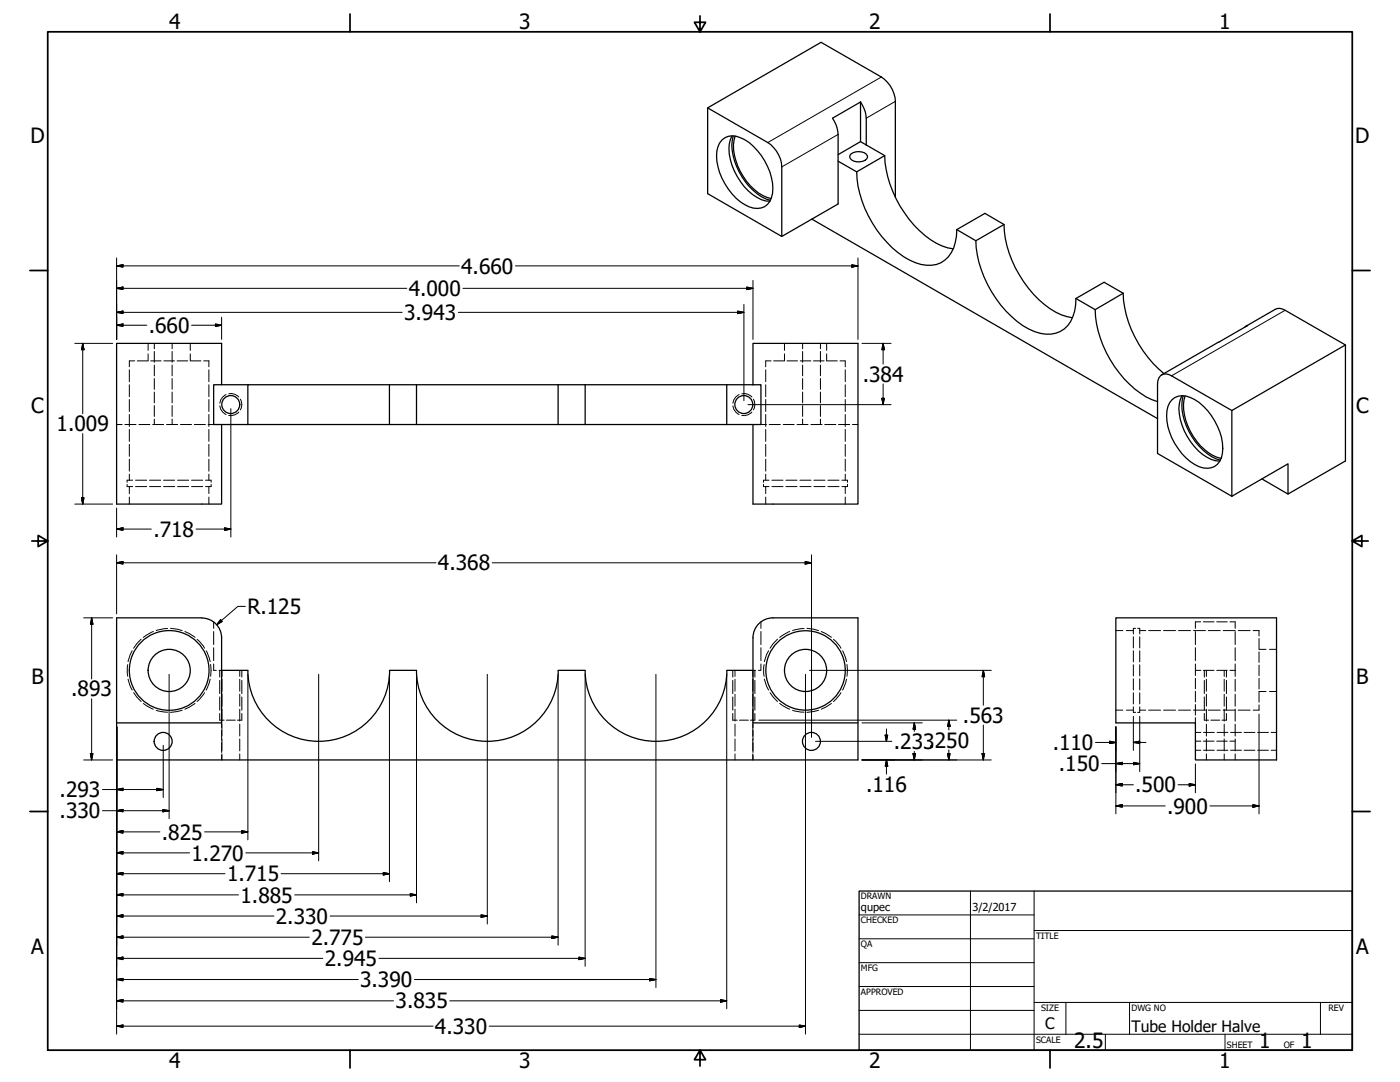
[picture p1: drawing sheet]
<svg xmlns="http://www.w3.org/2000/svg" width="559mm" height="432mm" viewBox="0 0 559 432" stroke-linecap="round" stroke-linejoin="round" font-family="sans-serif">
<!-- layer: Visible (ANSI) -->
<g fill="none" stroke="#000" stroke-width=".51">
<path d="M282.4 43.1l24.1 13.8M288.2 55.9a7.2 7.2 0 0 1 9-.1 24.3 24.3 0 0 1 11.2 21.4 6.3 6.3 0 0 1-9.4 5.4 23.9 23.9 0 0 1-12.9-22.3l1.1-3.2zM292.2 54.2a14.7 14.7 0 0 0 0 11.8 22 22 0 0 0 13.4 14.2l1.7 .1M292.7 54.2a22.1 22.1 0 0 0 4.9 18.5 18.8 18.8 0 0 0 9.9 7.2M293.4 54.3a20.4 20.4 0 0 0 4.6 18.1 17.2 17.2 0 0 0 9.8 6.8M334.5 53.7v27.7l-22.5 13-29.6-17.1v-34.2l45.3-26.2 24.1 13.8a12.3 12.3 0 0 1 5.6 9.7v38.3M343.5 40.7v15.8M345.8 57.8l-2.3-1.3-9 5.2M345.8 47.2v10.6M345.8 57.8l7.3 4.3M312 66.6v27.8M334.5 64.3l7.4 4.3"/>
<path d="M339.8 61.3a4.9 4.9 0 0 1 6.4 .9 2.07 2.07 0 0 1-1.9 2.2 3.9 3.9 0 0 1-5.1-1.8zM341.9 68.6a43.6 43.6 0 0 0 21.2 35.2 13.9 13.9 0 0 0 12.5 1 13 13 0 0 0 6.2-10.6l.1-2.6M353.1 62.1a43.9 43.9 0 0 0 20.7 35l4.5 1.8 2.2 .4M353.1 62.1l-11.2 6.5M324 87.4l138 79.7M381.9 91.6l7.6 4.5M389.5 96.1a44 44 0 0 0 21.2 35.2 13.2 13.2 0 0 0 14.1 0 15.3 15.3 0 0 0 4.7-12.2M400.7 89.6a44.2 44.2 0 0 0 20.7 35l2.3 1.1 4.4 1.1M400.7 89.6l-7.6-4.4-11.2 6.4M400.7 89.6l-11.2 6.5M429.5 119.1l7.6 4.5M448.3 117a45.1 45.1 0 0 0 16.3 32.1"/>
<path d="M448.3 117l-7.6-4.4-11.2 6.5M448.3 117l-11.2 6.6M46.5 137h42v16.5h-3.2v15.9h3.2v31.8h-42zM300.5 137h42v64.2h-42v-31.8h3.2v-15.9h-3.2zM437.1 123.6a44 44 0 0 0 20.4 34.8l4.5 1.9M509 123.4a3.8 3.8 0 0 1 4 .4l24 13.9v46.3l-22.9 13.2v-12.1l-22.4 13M537 137.7l-45.3 26.1v34.3M88.5 153.5h10.4M155.4 153.5h-56.5v15.9M155.4 153.5h145.1M155.4 153.5v15.9M166.2 153.5v15.9"/>
<path d="M222.8 153.5v15.9M233.6 153.5v15.9M290.1 153.5v15.9M467.7 159.6a7.2 7.2 0 0 1 9.1-.2 24.3 24.3 0 0 1 11.1 21.4 6.3 6.3 0 0 1-9.3 5.4 23.7 23.7 0 0 1-12.8-22.2l.4-1.8zM471.8 157.9a14 14 0 0 0 0 11.8 23.2 23.2 0 0 0 11.8 13.7l3.3 .6M472.2 157.9a23.3 23.3 0 0 0 6.5 20.3 18 18 0 0 0 8.4 5.4M473 158a20.7 20.7 0 0 0 4.6 18.1 17.2 17.2 0 0 0 9.8 6.8M88.5 169.4h212M491.7 163.8l-24.1-13.8a3.4 3.4 0 0 0-4-.4 3.4 3.4 0 0 0-1.6 3.6v27.8l29.7 17.1M503.7 191.1l10.4 6.1M80.5 246.6h-34v56.7h296v-56.7h-34M80.6 246.6a7.9 7.9 0 0 1 7.9 7.9v34h-42"/>
<path d="M308.5 246.6a8 8 0 0 0-8 7.9v34h42M445.4 246.6h64.1v56.7h-32.4v-14.8h-31.7zM88.5 267.5l10.4 .1a28.3 28.3 0 0 0 28.3 28.2 28.3 28.3 0 0 0 28.2-28.3l10.8 .1a28.3 28.3 0 0 0 28.3 28.2 28.3 28.3 0 0 0 28.3-28.2M222.8 267.5l10.8 .1a28.3 28.3 0 0 0 28.2 28.2 28.3 28.3 0 0 0 28.3-28.2M290.1 267.5h10.4"/>
<circle cx="92.1" cy="161.4" r="3.6"/>
<circle cx="296.9" cy="161.4" r="3.6"/>
<circle cx="67.5" cy="267.6" r="8.4"/>
<circle cx="67.5" cy="267.6" r="15.9"/>
<circle cx="321.5" cy="267.6" r="15.8"/>
<circle cx="321.5" cy="267.6" r="8.4"/>
<circle cx="65.1" cy="295.9" r="3.6"/>
<circle cx="323.9" cy="295.9" r="3.6"/>
</g>
<!-- layer: Hidden (ANSI) -->
<g fill="none" stroke="#000" stroke-width=".4">
<path d="M59.1 137v2.8M61.6 137v2.2M68.7 137v2.2M75.9 137v2.8M313.1 137v2.8M320.4 137v2.2M327.5 137v2.2M329.9 137v2.8M51.6 147.6v4.7M51.6 153.5v4.8M51.6 159.4v4.8M53.8 144h-2.2v2.4"/>
<path d="M59.1 141.2v2.8h-4.3M60.1 144h4.2M61.6 140.3v4.3M61.6 145.7v4.3M61.6 151.1v4.3M61.6 156.5v4.3M65.4 144h4.3M68.7 140.3v4.3M68.7 145.7v4.3M68.7 151.1v4.3M68.7 156.5v4.3M70.7 144h4.2"/>
<path d="M75.9 141.2v2.8M76 144h4.2M81.3 144h2.1v2.4M83.4 147.6v4.7M83.4 153.5v4.8M83.4 159.4v4.8M305.6 147.6v4.7M305.6 153.5v4.8M305.6 159.4v4.8M307.8 144h-2.2v2.4M308.8 144h4.3M313.1 141.2v2.8"/>
<path d="M314.1 144h4.2M319.4 144h4.3M320.4 140.3v4.3M320.4 145.7v4.3M320.4 151.1v4.3M320.4 156.5v4.3M324.7 144h4.2M327.5 140.3v4.3M327.5 145.7v4.3M327.5 151.1v4.3M327.5 156.5v4.3M329.9 141.2l.1 2.8h4.2"/>
<path d="M335.3 144h2.1v2.4M337.4 147.6v4.7M337.4 153.5v4.8M337.4 159.4v4.8M46.5 169.4h2.3M49.8 169.4h4.5M51.6 165.4v4.8M51.6 171.4v4.7M51.6 177.4v4.7M55.4 169.4h4.4M61 169.4h4.3M61.6 161.9v4.3"/>
<path d="M61.6 167.3v2.1M66.5 169.4h4.4M68.7 161.9v4.3M68.7 167.3v2.1M72 169.4h4.5M77.5 169.4h4.5M83.1 169.4h2.2M83.4 165.4v4.8M83.4 171.4v4.7M83.4 177.4v4.7M303.7 169.4h2.2M305.6 165.4v4.8"/>
<path d="M305.6 171.4v4.7M305.6 177.4v4.7M307 169.4h4.5M312.6 169.4h4.4M318.1 169.4h4.4M320.4 161.9v4.3M320.4 167.3v2.1M323.7 169.4h4.4M327.5 161.9v4.3M327.5 167.3v2.1M329.2 169.4h4.4M334.7 169.4h4.5"/>
<path d="M337.4 165.4v4.8M337.4 171.4v4.7M337.4 177.4v4.7M340.2 169.4h2.3M50.7 193.3v.9h2.3M51.6 183.3v4.7M51.6 189.2v2.4M51.6 194.2v2.8M51.6 198.4v2.8M53 191.6h-2.3v.9M54.1 191.6h4.4M54.1 194.2h4.4"/>
<path d="M59.7 191.6h4.4M59.7 194.2h4.4M65.3 191.6h4.4M65.3 194.2h4.4M70.9 191.6h4.4M70.9 194.2h4.4M76.5 191.6h4.4M76.5 194.2h4.4M82 191.6h2.3v.9M83.4 183.3v4.7M83.4 189.2v2.4M83.4 194.2v2.8"/>
<path d="M83.4 198.4v2.8M84.3 193.3v.9h-2.3M304.7 193.3v.9h2.3M305.6 183.3v4.7M305.6 189.2v2.4M305.6 194.2v2.8M305.6 198.4v2.8M307 191.6h-2.3v.9M308.1 191.6h4.4M308.1 194.2h4.4M313.7 191.6h4.4M313.7 194.2h4.4"/>
<path d="M319.3 191.6h4.4M319.3 194.2h4.4M324.9 191.6h4.4M324.9 194.2h4.4M330.5 191.6h4.4M330.5 194.2h4.4M336 191.6h2.3v.9M337.4 183.3v4.7M337.4 189.2v2.4M337.4 194.2v2.8M337.4 198.4v2.8M338.3 193.3v.9h-2.3"/>
<path d="M52.8 259.7l-.9 1.6-.8 2.7M56.3 255.1l-3 3.6M61.2 252l-4 2.4M66.9 250.8l-4.5 .9M68.1 250.8l4.6 .9M73.8 252l4.1 2.3M78.7 255.1l3 3.6M82.3 259.7l1.6 4.3M85.3 248.2v2.6M85.3 252v5.2M85.3 258.5v5.2M303.7 248.2v2.6"/>
<path d="M303.7 252v5.2M303.7 258.5v5.2M306.8 259.7l-.9 1.6-.8 2.7M310.3 255.1l-3 3.6M315.2 252l-4 2.4M320.9 250.8l-4.5 .9M322.1 250.8l4.6 .9M327.8 252l4.1 2.3M332.7 255.1l3 3.6M336.3 259.7l1.6 4.3M445.4 251.7h2.8M449.6 251.7h2.8"/>
<path d="M452.4 254.1v4.5M452.4 259.7v4.5M453.3 250.8h-.9v2.2M454.1 250.8h.8v2.2M454.9 254.1v4.5M454.9 259.7v4.5M454.9 251.7h2.4M458.5 251.7h4.7M464.4 251.7h4.8M470.4 251.7h4.8M476.4 251.7h4.7M477.1 252v5.2"/>
<path d="M477.1 258.5v5.2M479.3 248.2h-2.2v2.6M480.3 248.2h4.3M482.3 251.7h4.7M485.6 248.2h4.2M488.3 251.7h4.7M490.9 248.2h2.1v2.6M493 252v5.2M493 258.5v5.2M494.2 251.7h4.8M500.2 251.7h2.3v2.1M502.5 254.8v4.3"/>
<path d="M502.5 259.1h2.8M506.7 259.1h2.8M51 265.2v4.7M51.1 271l.8 2.8 .9 1.6M53.3 276.4l3 3.6M81.7 276.4l-3 3.6M83.9 271l-1.6 4.4M84.1 265.2v4.7M85.3 265v2.5h1.1M87.4 267.5h1.1M88.6 267.5v2.4M88.6 271.1v4.7"/>
<path d="M88.6 277.1v4.7M95.7 267.5v2.4M95.7 271.1v4.7M95.7 277.1v4.7M293.4 267.5v2.4M293.4 271.1v4.7M293.4 277.1v4.7M300.5 267.5v2.4M300.5 271.1v4.7M300.5 277.1v4.7M300.5 267.5h1.1M303.7 265v2.5h-1"/>
<path d="M305 265.2v4.7M305.1 271l.8 2.8 .9 1.6M307.3 276.4l3 3.6M335.7 276.4l-3 3.6M337.9 271l-1.6 4.4M338.1 265.2v4.7M452.4 265.3v4.4M452.4 270.9v4.4M452.4 276.5v4.4M454.9 265.3v4.4M454.9 270.9v4.4M454.9 276.5v4.4"/>
<path d="M477.1 267.5h2.2M477.1 265v4.6M477.1 270.7v4.2M477.1 275.9v4.2M480.3 267.5h4.3M481.5 267.5v2.4M481.5 271.1v4.7M481.5 277.1v4.7M485.6 267.5h4.2M488.6 267.5v2.4M488.6 271.1v4.7M488.6 277.1v4.7"/>
<path d="M490.9 267.5h2.1M493 265v4.9M493 271.1v4.7M493 277.1v4.7M502.5 260.2v4.2M502.5 265.4v4.3M502.5 270.7v4.3M505.3 276h-2.8v4.2M506.7 276h2.8M57.2 280.7l4 2.3M62.4 283.5l4.5 .7M72.7 283.5l-4.6 .8"/>
<path d="M77.9 280.7l-4.1 2.3M87.7 287.4h1.8M88.5 288.5v1.9M88.5 291.5v3.9M88.5 296.4v3.9M88.6 283v4.8M88.6 289v4.8M88.6 294.9v4.8M90.4 287.4h3.5M94.7 287.4h1.8M95.7 283v4.8M95.7 289v4.8"/>
<path d="M95.7 294.9v4.8M292.5 287.4h1.8M293.4 283v4.8M293.4 289v4.8M293.4 294.9v4.8M295.1 287.4h3.6M299.5 287.4h1.8M300.5 283v4.8M300.5 289v4.8M300.5 294.9v4.8M300.5 288.5v1.9M300.5 291.5v3.9"/>
<path d="M300.5 296.4v3.9M311.2 280.7l4 2.3M316.4 283.5l4.5 .7M326.7 283.5l-4.6 .8M331.9 280.7l-4.1 2.3M445.4 283.4h2.8M449.6 283.4h2.8M452.4 282.1v2.2h.9M454.9 282.1v2.2h-.8M454.9 283.4h2.4M458.5 283.4h4.7M464.4 283.4h4.8"/>
<path d="M470.4 283.4h4.8M476.4 283.4h4.7M477.1 281.2v4.2M477.1 286.4v2.1M477.1 299.4h2.2M477.1 292.3h2.2M477.1 295.8h2.2M480.3 295.8h4.3M480.4 299.4h4.3M480.4 292.3h4.3M480.7 287.4h1.7M481.5 283v4.8"/>
<path d="M481.5 289v4.8M481.5 294.9v4.8M482.3 283.4h4.7M483.3 287.4h3.6M485.6 295.8h4.2M485.8 299.4h4.3M485.8 292.3h4.3M487.7 287.4h1.8M488.3 283.4h4.7M488.6 283v4.8M488.6 289v4.8M488.6 294.9v4.8"/>
<path d="M490.9 295.8h2.1M491.2 299.4h4.3M491.2 292.3h4.3M493 283v4.8M493 289v4.8M493 294.9v4.8M494.2 283.4h4.8M496.6 299.4h4.3M496.6 292.3h4.3M502 299.4h4.3M502 292.3h4.3M502.5 281.3v2.1h-2.3"/>
<path d="M507.4 299.4h2.1M507.4 292.3h2.1M88.5 301.3v2M88.6 300.9v2.4M95.7 300.9v2.4M293.4 300.9v2.4M300.5 300.9v2.4M300.5 301.3v2M481.5 300.9v2.4M488.6 300.9v2.4M493 300.9v2.4"/>
</g>
<!-- layer: Hidden Narrow (ANSI) -->
<g fill="none" stroke="#000" stroke-width=".4">
<path d="M90.2 157.5a4.3 4.3 0 0 0-2.4 3.4M91.3 157.2a4.2 4.2 0 0 1 4 1.2M95.9 159.3a4.2 4.2 0 0 1 0 4.3M295 157.5a4.3 4.3 0 0 0-2.5 3.4M296.1 157.2a4.2 4.2 0 0 1 4 1.2M300.7 159.3a4.2 4.2 0 0 1 0 4.3M87.8 162a4.2 4.2 0 0 0 2.4 3.4M95.3 164.5a4.5 4.5 0 0 1-4 1.3M292.5 162a4.2 4.2 0 0 0 2.5 3.4M300.1 164.5a4.5 4.5 0 0 1-4 1.3M87.7 267.5v2.7M87.7 271.5v5.3"/>
<path d="M87.7 278.1v5.3M96.5 267.5v2.7M96.5 271.5v5.3M96.5 278.1v5.3M292.5 267.5v2.7M292.5 271.5v5.3M292.5 278.1v5.3M301.3 267.5v2.7M301.3 271.5v5.3M301.3 278.1v5.3M480.7 267.5v2.7M480.7 271.5v5.3"/>
<path d="M480.7 278.1v5.3M489.5 267.5v2.7M489.5 271.5v5.3M489.5 278.1v5.3M87.7 284.7v2.7M96.5 284.7v2.7M292.5 284.7v2.7M301.3 284.7v2.7M480.7 284.7v2.7M489.5 284.7v2.7"/>
</g>
<!-- layer: Visible Narrow (ANSI) -->
<path d="M351.8 30.7l-45.3 26.2M334.5 53.7l-22.5 12.9M357.4 40.4l-11.6 6.8M513 123.8l-45.4 26.2" fill="none" stroke="#000" stroke-width=".4"/>
<path d="M306.5 56.9a12.3 12.3 0 0 1 5.5 9.7M345.8 47.2a11.6 11.6 0 0 0-2.3-6.5l-11.2 6.5a12.3 12.3 0 0 1 2.2 6.5M496.8 130.6l1.2-.7-34.3 19.7M509 123.4l-11.7 6.8" fill="none" stroke="#000" stroke-width=".51"/>
<!-- layer: Border (ANSI) -->
<g fill="none" stroke="#000" stroke-width=".7">
<path d="M19 12.7h520.8v406.4h-520.8zM139.7 5.6v7.1M279.4 6.3v6.4l-2.2-3.8h4.4l-2.2 3.8M419.1 5.6v7.1M11.9 107.9h7.1M539.8 107.9h7.1M12.7 215.9h6.3l-3.8-2.2v4.4l3.8-2.2M539.8 215.9l3.8 2.2v-4.4l-3.8 2.2h6.3M11.9 323.8h7.1M539.8 323.8h7.1M139.7 419.1v7.1M279.4 419.1l2.2 3.8h-4.4l2.2-3.8v6.3"/>
<path d="M419.1 419.1v7.1"/>
</g>
<!-- layer: Title (ANSI) -->
<g fill="none" stroke="#000" stroke-width=".4">
<path d="M387.3 355.6v63.5M412.7 355.6v63.5M342.9 365.1h69.8M342.9 374.6h69.8M412.7 371.3h127.1M342.9 384.2h69.8M342.9 393.7h69.8M342.9 412.7h196.9M342.9 403.2h69.8M412.7 400h127.1M425.4 400v12.7M441.2 412.7v6.4"/>
<path d="M450.8 400v12.7M488.9 412.7v6.4M527 400v12.7"/>
</g>
<path d="M342.9 355.6h196.9v63.5h-196.9z" fill="none" stroke="#000" stroke-width=".51"/>
<!-- layer: Dimension (ANSI) -->
<g fill="none" stroke="#000" stroke-width=".4">
<path d="M46.5 106.1l2.6-.4v.9zM46.5 115.1l2.6-.5v1zM46.5 106.1h136.8M46.5 102.9v32.5M46.5 115.1h115.9M184.8 115.1h115.7M205.7 106.1h136.8M298.1 114.6l2.4 .5-2.4 .5zM300.5 111.9v23.5M340 105.7l2.5 .4-2.5 .5zM342.5 102.9v32.5M29.8 137h15.2"/>
<path d="M33 137l.5 2.6h-1zM33 137v28.1M46.5 129.8l2.6-.5v.9zM46.5 124.7l2.6-.6v1.1zM46.5 129.8h12.1M46.5 124.7h114M76.5 129.8h12M86 129.3l2.5 .5-2.5 .4zM88.5 126.6v8.8M182.9 124.7h114M294.4 124.1l2.5 .6-2.5 .5zM296.9 121.5v38.4"/>
<path d="M344 137h11.7M352.5 137l.5 2.6h-1zM352.5 137v8.3M352 158.9h1l-.5 2.6zM352.5 153.2v8.3M33 173v28.2M92.1 163.1v51.2M298.5 161.5h57.2M32.5 198.6h1l-.5 2.6zM29.8 201.2h15.2M46.5 211.1l2.6-.5v1zM46.5 202.8v11.5"/>
<path d="M46.5 211.1h13.9M78.3 211.1h13.8M89.6 210.6l2.5 .5-2.5 .5zM46.5 224.6l2.6-.5v1zM46.5 221.4v23.6M46.5 224.6h127.5M196.5 224.6h127.4M321.4 224.1l2.5 .5-2.5 .5zM323.9 221.4v72.9M33.4 246.6h11.6M36.6 246.6l.5 2.5h-1zM36.6 246.6v24.4"/>
<path d="M88.1 247.3l.6 .7-2.1 1.3zM97.9 242h-3l-8.3 7.3M36.6 278.9v24.4M67.5 269.1v57.6M98.9 269.1v66.1M127.2 269.1v74.4M155.4 269.1v82.8M166.2 269.1v91.2M194.5 269.1v99.6M222.8 269.1v108.1M233.6 269.1v116.5M261.8 269.1v125"/>
<path d="M290.1 269.1v133.5M321.5 269.1v143.6M323.1 267.5h72.6M392.5 267.5l.5 2.6h-1zM392.5 267.5v13.9M46.5 290.1v122.6M65.2 297.4v20.9M302.9 287.4h79M325.5 295.8h30.5M344 288.5h24.1M353.3 293.4h1l-.5 2.4zM353.8 290.9v4.9"/>
<path d="M364.9 288.5l.5 2.5h-1zM364.9 288.5v3.4M364.9 299.8v3.5M378.7 287.4l.5 2.5h-1zM378.7 287.4v3.9M378.7 299.3v4M392.5 289.4v13.9M437.3 296.3h8.1M442.9 295.8l2.5 .5-2.5 .4zM445.4 290.1v34.7M452.4 296.3l2.5-.5v.9zM452.4 296.3h5"/>
<path d="M452.4 285.9v13.6M454.9 285.9v22M502.5 285v39.8M33.4 303.3h11.6M36.1 300.7h1l-.5 2.6zM40.9 315.1h24.3M46.5 315.1l2.6-.5v.9zM62.6 314.6l2.6 .5-2.6 .4zM344 303.3h51.7M353.8 303.3l.5 2.5h-1zM353.8 303.3v5.6M364.4 300.7h1l-.5 2.6z"/>
<path d="M378.2 300.7h1l-.5 2.6zM392 300.7h1l-.5 2.6zM439.7 304.7h15.2M445.4 304.7l2.5-.5v1zM445.4 313.2l2.5-.5v1zM445.4 313.2h7M452.4 304.2l2.5 .5-2.5 .5zM470.2 313.2h6.9M474.7 312.7l2.4 .5-2.4 .5zM477.1 304.9v11.5M40.9 323.5h26.6M46.5 323.5l2.6-.5v1z"/>
<path d="M46.5 332l2.6-.5v1zM46.5 332h17.3M65 323l2.5 .5-2.5 .5zM81.7 332h17.2M96.5 331.5l2.4 .5-2.4 .5zM124.7 339.9l2.5 .5-2.5 .5zM445.4 321.6l2.5-.5v1zM445.4 321.6h19.7M482.9 321.6h19.6M500.1 321.1l2.4 .5-2.4 .5zM46.5 340.4l2.6-.5v1zM46.5 348.7l2.6-.5v1z"/>
<path d="M46.5 357.1l2.6-.5v1zM46.5 340.4h29.2M46.5 348.7h43.3M46.5 357.1h48.7M98.1 340.4h29.1M112.2 348.7h43.2M117.6 357.1h48.6M153 348.2l2.4 .5-2.4 .5zM163.8 356.6l2.4 .5-2.4 .5zM46.5 365.6l2.6-.5v1zM46.5 374l2.6-.5v1zM46.5 365.6h62.8"/>
<path d="M46.5 374h76.9M131.8 365.6h62.7M145.9 374h76.9M192 365.1l2.5 .5-2.5 .5zM220.3 373.5l2.5 .5-2.5 .5zM46.5 382.5l2.6-.5v1zM46.5 390.9l2.6-.4v.9zM46.5 399.4l2.6-.5v1zM46.5 382.5h82.3M46.5 390.9h96.5M46.5 399.4h110.6M151.3 382.5h82.3"/>
<path d="M165.4 390.9h96.4M179.5 399.4h110.6M231.1 382l2.5 .5-2.5 .5zM259.3 390.5l2.5 .4-2.5 .5zM287.6 398.9l2.5 .5-2.5 .5zM46.5 409.5l2.6-.4v.9zM46.5 409.5h126.3M195.3 409.5h126.2M319 409.1l2.5 .4-2.5 .5z"/>
</g>
<g fill="#000" stroke="#000" stroke-width=".4">
<path d="M46.5 106.1l2.6-.4zM46.5 106.1l2.6-.4v.9zM46.5 115.1l2.6-.5zM46.5 115.1l2.6-.5v1zM298.1 115.6l2.4-.5zM298.1 114.6l2.4 .5-2.4 .5zM340 106.6l2.5-.5zM340 105.7l2.5 .4-2.5 .5zM33 137l.5 2.6zM33 137l.5 2.6h-1zM46.5 129.8l2.6-.5zM46.5 129.8l2.6-.5v.9z"/>
<path d="M46.5 124.7l2.6-.6zM46.5 124.7l2.6-.6v1.1zM86 130.2l2.5-.4zM86 129.3l2.5 .5-2.5 .4zM294.4 125.2l2.5-.5zM294.4 124.1l2.5 .6-2.5 .5zM352.5 137l.5 2.6zM352.5 137l.5 2.6h-1zM352 158.9l.5 2.6zM352 158.9h1l-.5 2.6zM32.5 198.6l.5 2.6zM32.5 198.6h1l-.5 2.6z"/>
<path d="M46.5 211.1l2.6-.5zM46.5 211.1l2.6-.5v1zM89.6 211.6l2.5-.5zM89.6 210.6l2.5 .5-2.5 .5zM46.5 224.6l2.6-.5zM46.5 224.6l2.6-.5v1zM321.4 225.1l2.5-.5zM321.4 224.1l2.5 .5-2.5 .5zM36.6 246.6l.5 2.5zM36.6 246.6l.5 2.5h-1zM88.1 247.3l-1.5 2zM88.1 247.3l.6 .7-2.1 1.3z"/>
<path d="M392.5 267.5l.5 2.6zM392.5 267.5l.5 2.6h-1zM353.3 293.4l.5 2.4zM353.3 293.4h1l-.5 2.4zM364.9 288.5l.5 2.5zM364.9 288.5l.5 2.5h-1zM378.7 287.4l.5 2.5zM378.7 287.4l.5 2.5h-1zM442.9 296.7l2.5-.4zM442.9 295.8l2.5 .5-2.5 .4zM452.4 296.3l2.5-.5zM452.4 296.3l2.5-.5v.9z"/>
<path d="M36.1 300.7l.5 2.6zM36.1 300.7h1l-.5 2.6zM46.5 315.1l2.6-.5zM46.5 315.1l2.6-.5v.9zM62.6 315.5l2.6-.4zM62.6 314.6l2.6 .5-2.6 .4zM353.8 303.3l.5 2.5zM353.8 303.3l.5 2.5h-1zM364.4 300.7l.5 2.6zM364.4 300.7h1l-.5 2.6zM378.2 300.7l.5 2.6zM378.2 300.7h1l-.5 2.6z"/>
<path d="M392 300.7l.5 2.6zM392 300.7h1l-.5 2.6zM445.4 304.7l2.5-.5zM445.4 304.7l2.5-.5v1zM445.4 313.2l2.5-.5zM445.4 313.2l2.5-.5v1zM452.4 305.2l2.5-.5zM452.4 304.2l2.5 .5-2.5 .5zM474.7 313.7l2.4-.5zM474.7 312.7l2.4 .5-2.4 .5zM46.5 323.5l2.6-.5zM46.5 323.5l2.6-.5v1z"/>
<path d="M46.5 332l2.6-.5zM46.5 332l2.6-.5v1zM46.5 340.4l2.6-.5zM46.5 340.4l2.6-.5v1zM65 324l2.5-.5zM65 323l2.5 .5-2.5 .5zM96.5 332.5l2.4-.5zM96.5 331.5l2.4 .5-2.4 .5zM445.4 321.6l2.5-.5zM445.4 321.6l2.5-.5v1zM500.1 322.1l2.4-.5zM500.1 321.1l2.4 .5-2.4 .5z"/>
<path d="M46.5 348.7l2.6-.5zM46.5 348.7l2.6-.5v1zM46.5 357.1l2.6-.5zM46.5 357.1l2.6-.5v1zM124.7 340.9l2.5-.5zM124.7 339.9l2.5 .5-2.5 .5zM153 349.2l2.4-.5zM153 348.2l2.4 .5-2.4 .5zM163.8 357.6l2.4-.5zM163.8 356.6l2.4 .5-2.4 .5zM46.5 365.6l2.6-.5zM46.5 365.6l2.6-.5v1z"/>
<path d="M46.5 374l2.6-.5zM46.5 374l2.6-.5v1zM192 366.1l2.5-.5zM192 365.1l2.5 .5-2.5 .5zM220.3 374.5l2.5-.5zM220.3 373.5l2.5 .5-2.5 .5zM46.5 382.5l2.6-.5zM46.5 382.5l2.6-.5v1zM46.5 390.9l2.6-.4zM46.5 390.9l2.6-.4v.9zM46.5 399.4l2.6-.5zM46.5 399.4l2.6-.5v1z"/>
<path d="M231.1 383l2.5-.5zM231.1 382l2.5 .5-2.5 .5zM259.3 391.4l2.5-.5zM259.3 390.5l2.5 .4-2.5 .5zM287.6 399.9l2.5-.5zM287.6 398.9l2.5 .5-2.5 .5zM46.5 409.5l2.6-.4zM46.5 409.5l2.6-.4v.9zM319 410l2.5-.5zM319 409.1l2.5 .4-2.5 .5z"/>
</g>
<g font-size="8.4">
<text x="67.6" y="11.7">4</text>
<text x="207.3" y="11.7">3</text>
<text x="347" y="11.7">2</text>
<text x="486.7" y="11.7">1</text>
<text x="12.1" y="57">D</text>
<text x="541" y="57">D</text>
<text x="184.1" y="109.2">4.660</text>
<text x="163.1" y="118.1">4.000</text>
<text x="161.3" y="127.7">3.943</text>
<text x="59.4" y="132.8">.660</text>
<text x="344.4" y="152.3">.384</text>
<text x="12.4" y="165">C</text>
<text x="541.3" y="165">C</text>
<text x="22.6" y="172.1">1.009</text>
<text x="61.2" y="214.2">.718</text>
<text x="174.8" y="227.6">4.368</text>
<text x="98.7" y="245">R.125</text>
<text x="12.5" y="272.9">B</text>
<text x="541.3" y="272.9">B</text>
<text x="28.4" y="277.9">.893</text>
<text x="384.4" y="288.4">.563</text>
<text x="356.8" y="298.9">.233.250</text>
<text x="420.2" y="299.3">.110</text>
<text x="422.7" y="307.8">.150</text>
<text x="345.7" y="316">.116</text>
<text x="453.1" y="316.2">.500</text>
<text x="23.8" y="318.1">.293</text>
<text x="23.8" y="326.6">.330</text>
<text x="465.8" y="324.7">.900</text>
<text x="64.6" y="335">.825</text>
<text x="76.5" y="343.4">1.270</text>
<text x="90.6" y="351.7">1.715</text>
<text x="96" y="360.2">1.885</text>
<text x="110.1" y="368.6">2.330</text>
<text x="124.3" y="377.1">2.775</text>
<text x="12.4" y="380.9">A</text>
<text x="541.3" y="380.9">A</text>
<text x="129.7" y="385.5">2.945</text>
<text x="143.8" y="394">3.390</text>
<text x="157.9" y="402.5">3.835</text>
<text x="173.6" y="412.6">4.330</text>
<text x="428.8" y="418.2">2.5</text>
<text x="502.6" y="418.3">1</text>
<text x="519.3" y="418.3">1</text>
<text x="67.6" y="426.2">4</text>
<text x="207.3" y="426.2">3</text>
<text x="347" y="426.2">2</text>
<text x="486.7" y="426.2">1</text>
</g>
<g font-size="6.3">
<text x="417.2" y="410.6">C</text>
<text x="451.6" y="411.9">Tube Holder Halve</text>
</g>
<g font-size="4.4">
<text x="343.7" y="363.5">qupec</text>
<text x="388.1" y="363.7">3/2/2017</text>
</g>
<g font-size="3.5">
<text x="343.7" y="358.9">DRAWN</text>
<text x="343.7" y="368.5">CHECKED</text>
<text x="413.5" y="374.6">TITLE</text>
<text x="343.7" y="378">QA</text>
<text x="343.7" y="387.5">MFG</text>
<text x="343.7" y="397.1">APPROVED</text>
<text x="415.5" y="403.4">SIZE</text>
<text x="451.6" y="403.4">DWG NO</text>
<text x="530.3" y="403.4">REV</text>
<text x="413.5" y="416.1">SCALE</text>
<text x="489.7" y="418.3">SHEET</text>
<text x="512.4" y="418.3">OF</text>
</g>
</svg>
